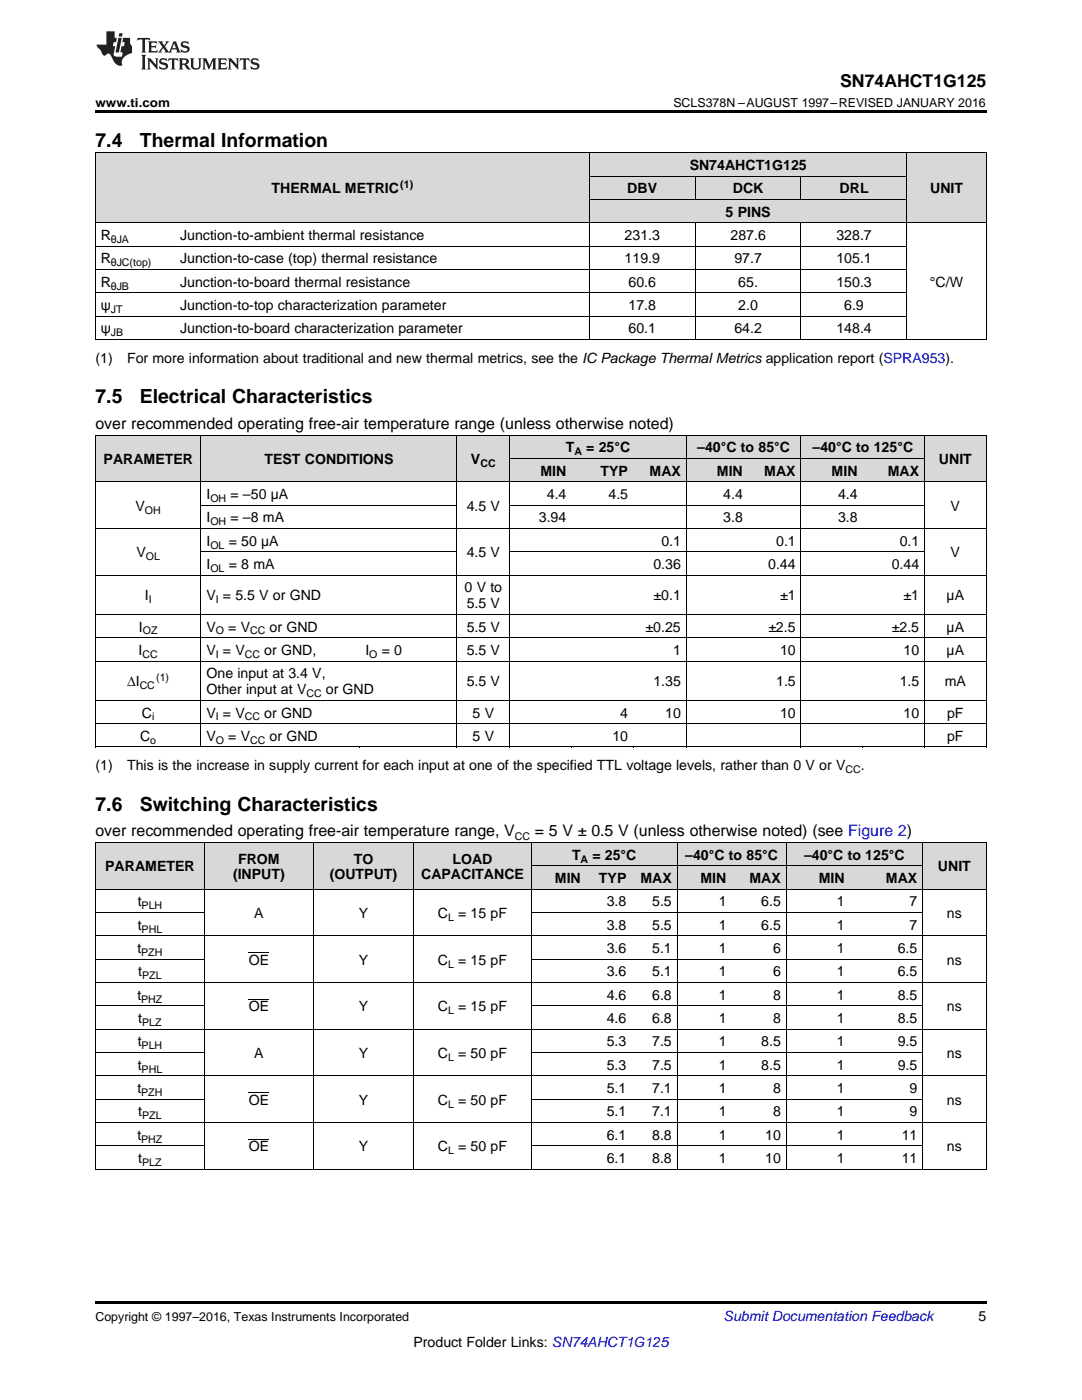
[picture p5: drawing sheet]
<svg xmlns="http://www.w3.org/2000/svg" width="216mm" height="279mm" viewBox="0 0 216 279" stroke-linecap="round" stroke-linejoin="round" font-family="sans-serif">
<g fill="#d8d8d8">
<path d="M19 168.2h21.8v9.3h-21.8z"/>
<path d="M40.8 168.2h21.8v9.3h-21.8z"/>
<path d="M62.6 168.2h19.9v9.3h-19.9z"/>
<path d="M82.5 168.2h23.6v9.3h-23.6z"/>
<path d="M184.1 168.2h12.7v9.3h-12.7z"/>
<path d="M106.1 172.9h10.9v4.6h-10.9z"/>
<path d="M117 172.9h9.1v4.6h-9.1z"/>
<path d="M126.1 172.9h9v4.6h-9z"/>
<path d="M135.1 172.9h10.9v4.6h-10.9z"/>
<path d="M146 172.9h10.9v4.6h-10.9z"/>
<path d="M156.9 172.9h12.7v4.6h-12.7z"/>
<path d="M169.6 172.9h14.5v4.6h-14.5z"/>
<path d="M106.1 168.2h10.9v4.7h-10.9z"/>
<path d="M117 168.2h9.1v4.7h-9.1z"/>
<path d="M126.1 168.2h9v4.7h-9z"/>
<path d="M135.1 168.2h10.9v4.7h-10.9z"/>
<path d="M146 168.2h10.9v4.7h-10.9z"/>
<path d="M156.9 168.2h12.7v4.7h-12.7z"/>
<path d="M169.6 168.2h14.5v4.7h-14.5z"/>
<path d="M19 86.9h21.1v9.3h-21.1z"/>
<path d="M40.1 86.9h31.8v9.3h-31.8z"/>
<path d="M71.9 86.9h19.3v9.3h-19.3z"/>
<path d="M91.2 86.9h10.6v9.3h-10.6z"/>
<path d="M184.5 86.9h12.3v9.3h-12.3z"/>
<path d="M101.8 91.5h12.3v4.7h-12.3z"/>
<path d="M114.1 91.5h12.3v4.7h-12.3z"/>
<path d="M126.4 91.5h10.6v4.7h-10.6z"/>
<path d="M137 91.5h12.3v4.7h-12.3z"/>
<path d="M149.3 91.5h10.6v4.7h-10.6z"/>
<path d="M159.9 91.5h12.3v4.7h-12.3z"/>
<path d="M172.2 91.5h12.3v4.7h-12.3z"/>
<path d="M101.8 86.9h12.3v4.6h-12.3z"/>
<path d="M114.1 86.9h12.3v4.6h-12.3z"/>
<path d="M126.4 86.9h10.6v4.6h-10.6z"/>
<path d="M137 86.9h12.3v4.6h-12.3z"/>
<path d="M149.3 86.9h10.6v4.6h-10.6z"/>
<path d="M159.9 86.9h12.3v4.6h-12.3z"/>
<path d="M172.2 86.9h12.3v4.6h-12.3z"/>
<path d="M19 30.6h15.9v13.9h-15.9z"/>
<path d="M34.9 30.6h82.7v13.9h-82.7z"/>
<path d="M181 30.6h15.8v13.9h-15.8z"/>
<path d="M117.6 39.9h21.1v4.6h-21.1z"/>
<path d="M138.7 39.9h21.2v4.6h-21.2z"/>
<path d="M159.9 39.9h21.1v4.6h-21.1z"/>
<path d="M117.6 35.2h21.1v4.7h-21.1z"/>
<path d="M138.7 35.2h21.2v4.7h-21.2z"/>
<path d="M159.9 35.2h21.1v4.7h-21.1z"/>
<path d="M117.6 30.6h21.1v4.6h-21.1z"/>
<path d="M138.7 30.6h21.2v4.6h-21.2z"/>
<path d="M159.9 30.6h21.1v4.6h-21.1z"/>
</g>
<g fill="#000">
<path d="M19 22h177.8v.5h-177.8zM19 67.8h.2zM117.5 67.8h.1zM138.6 67.8h.1zM159.8 67.8h.1zM180.9 67.8h.1zM196.7 67.8h.1zM19 149.1h.2zM71.8 149.1h.1zM91.1 149.1h.1zM101.7 149.1h.1zM114 149.1h.1z"/>
<path d="M126.3 149.1h.1zM136.9 149.1h.1zM159.8 149.1h.1zM172.1 149.1h.1zM184.4 149.1h.1zM196.7 149.1h.1zM40.8 168.1v.1zM19 233.4h.2zM40.7 233.4h.1zM62.5 233.4h.1zM82.4 233.4h.1zM106 233.4h.1z"/>
<path d="M116.9 233.4h.1zM126 233.4h.1zM135 233.4h.1zM156.8 233.4h.1zM169.5 233.4h.1zM184 233.4h.1zM196.7 233.4h.1zM19 259.7h177.8v.5h-177.8z"/>
</g>
<g fill="none" stroke="#000" stroke-width=".2">
<path d="M19 30.5h177.8M19.1 30.5v37.3M117.6 30.5v37.3M117.6 39.8h63.4M117.6 35.2h63.4M138.7 35.2v4.7M159.8 35.2v4.7M180.9 30.5v37.3M196.8 30.5v37.3M19 58.4h162M19 53.8h162M19 49.1h162"/>
<path d="M19 44.5h177.8M138.7 44.5v23.3M159.8 44.5v23.3M19 67.8h177.8M19 63.1h162M19 96.1h177.8M19 86.8h177.8M19.1 86.9v62.2M40.1 86.9v62.2M91.1 86.9v62.2M101.7 86.9v62.2M101.8 91.5h82.7"/>
<path d="M136.9 86.9v62.2M159.8 86.9v62.2M184.4 86.9v62.2M196.8 86.9v62.2M19 114.8h177.8M19 105.5h177.8M40.1 110.1h51.1M40.1 100.8h51.1M101.8 110.1h82.7M101.8 100.8h82.7M19 139.8h177.8M19 131.9h177.8"/>
<path d="M19 127.3h177.8M19 122.6h177.8M19 149.1h177.8M19 144.4h177.8M19 177.5h177.8M19 168.2h177.8M19.1 168.2v65.2M40.8 168.2v65.2M62.5 168.2v65.2M82.5 168.2v65.2M106.1 168.2v65.2M106.1 172.8h78"/>
<path d="M135.1 168.2v65.2M156.9 168.2v65.2M184.1 168.2v65.2M196.8 168.2v65.2M19 196.1h177.8M19 191.4h21.8M19 186.8h177.8M19 182.1h21.8M106.1 191.4h78M106.1 182.1h78M19 219.4h21.8M19 214.7h177.8"/>
<path d="M19 210.1h21.8M19 205.4h177.8M19 200.7h21.8M106.1 219.4h78M106.1 210.1h78M106.1 200.7h78M19 233.3h177.8M19 228.7h21.8M19 224h177.8M106.1 228.7h78"/>
</g>
<g fill="#231f20">
<path d="M27.5 7.6l-.1 .5 .4-.2h.6v.1v2.1l-.2 .4h1l-.3-.4v-2.1l.1-.1h.5l.5 .2-.2-.5zM29.5 8.3l.2 .3v1.5l-.2 .4h1.8l.2-.6a1.04 1.04 0 0 1-1.3 .2v-.7h.6l.3 .2v-.6l-.3 .2h-.6v-.6l.8-.1 .4 .3-.2-.5zM31.5 8.3l.9 1.1-.9 1.1h.8l-.2-.2 .5-.7 .4 .7-.2 .2h1.5l-.1-.2 .1-.4h.9l.1 .4-.2 .2h1l-.3-.3-.7-1.9h-.5l-.9 2-.8-1 .9-1h-.8l.1 .3-.3 .5-.4-.6 .2-.2zM34.7 8.6l.4 1h-.7zM36.3 8.4a.63 .63 0 0 0-.2 .7 .63 .63 0 0 0 .6 .4l.6 .2 .1 .2a.75 .75 0 0 1-.7 .4 .75 .75 0 0 1-.6-.5l.1 .7 .1-.1a1.11 1.11 0 0 0 1.5-.6 1.13 1.13 0 0 0-1.2-.8l-.1-.4a1.04 1.04 0 0 1 1.2 .2l-.2-.5-.1 .1-.5-.2zM28.2 10.9l.2 .4v2.2l-.2 .4h1l-.3-.4v-2.2l.3-.4zM29.3 11.6l.3 .4v1.5l-.3 .4h.8l-.2-.4v-1.3l1.5 1.7v-1.9l.2-.4h-.7l.2 .4v.9l-1.1-1.3zM32 11.8a.62 .62 0 0 0-.2 .7 .62 .62 0 0 0 .6 .4l.6 .1 .1 .3a.76 .76 0 0 1-.7 .3 .76 .76 0 0 1-.6-.4l.1 .7 .1-.1a1.11 1.11 0 0 0 1.5-.6 1.13 1.13 0 0 0-1.2-.8l-.1-.4a1.04 1.04 0 0 1 1.2 .2l-.2-.6-.1 .1-.5-.1zM33.7 11.6l-.2 .6a.61 .61 0 0 1 .8-.3v1.6l-.2 .4h.9l-.2-.4v-1.6a.63 .63 0 0 1 .8 .3l-.2-.6zM35.6 11.6l.3 .4v1.5l-.3 .4h1l-.2-.2v-.8l.5 .2a.76 .76 0 0 0 1.2 .7l-1-1a.58 .58 0 0 0 .6-.5 .58 .58 0 0 0-.5-.6zM36.4 11.9h.1a.45 .45 0 0 1 .5 .1 .45 .45 0 0 1 .1 .5l-.7 .2zM37.9 11.6l.2 .2a2.17 2.17 0 0 0 .3 1.9 .99 .99 0 0 0 1.6-.6v-1.1l.2-.4h-.7l.2 .2a1.92 1.92 0 0 1-.2 1.8 .6 .6 0 0 1-.9-.5v-1.1l.2-.4zM40.4 11.6l.2 .4v1.5l-.2 .4h.7l-.2-.4v-1.4l.8 1.8 .8-1.8v1.4l-.2 .4h.9l-.2-.4v-1.5l.2-.4h-.8l-.6 1.5-.6-1.5zM43.4 11.6l.2 .4v1.5l-.2 .4h1.8l.2-.6a1.04 1.04 0 0 1-1.3 .1v-.6h.5l.4 .2v-.6l-.4 .2h-.5v-.7h.8l.3 .3-.1-.6zM45.5 11.6l.2 .4v1.5l-.2 .4h.7l-.2-.4v-1.3l1.5 1.7v-1.9l.2-.4h-.7l.2 .4v.9l-1.1-1.3zM47.9 11.6l-.1 .6a.61 .61 0 0 1 .8-.3v1.6l-.3 .4h1l-.3-.4 .1-1.6a.63 .63 0 0 1 .7 .3l-.1-.6zM50.2 11.8a.62 .62 0 0 0-.2 .7 .62 .62 0 0 0 .6 .4l.6 .1 .2 .3a.76 .76 0 0 1-.8 .3 .76 .76 0 0 1-.6-.4l.1 .7 .2-.1a1.11 1.11 0 0 0 1.5-.6 1.13 1.13 0 0 0-1.3-.8l-.1-.4a1.04 1.04 0 0 1 1.2 .2l-.1-.6-.2 .1-.5-.1z"/>
<path d="M21.2 6.3v2.6h-1.9l.1 .4 .7 .9a.91 .91 0 0 0 1 .8 .56 .56 0 0 1 .5-.3 .56 .56 0 0 1 .5 .3l.4 .8a1.53 1.53 0 0 0 1.9 1.2 1.54 1.54 0 0 1 1-2.1l.9-.3v-1.4a1.52 1.52 0 0 1-.3-1.6h-1.4l-.2 .8h.5l-.2 .8h-.4l-.2 1v.2l.4 .1-.2 .8a1.93 1.93 0 0 1-1.6-.3l.3-1.8h-.5l.2-.8h.4l.2-.8h-.4v-1.3zM23.6 7.6l-.6 2.9h.7l.6-2.9zM23.8 6.6l-.1 .7h.6l.2-.7z"/>
</g>
<path d="M49.6 199.4h4.1M49.6 190.1h4.1M49.6 218h4.1M49.6 227.3h4.1" fill="none" stroke="#000" stroke-width=".2"/>
<g font-size="3.9">
<text x="19" y="29.3">7.4</text>
<text x="27.9" y="29.3">Thermal Information</text>
<text x="19" y="80.5">7.5</text>
<text x="27.9" y="80.5">Electrical Characteristics</text>
<text x="19" y="161.8">7.6</text>
<text x="27.9" y="161.8">Switching Characteristics</text>
</g>
<text font-size="3.5" x="167.6" y="17.3">SN74AHCT1G125</text>
<g font-size="3.2">
<text x="19" y="85.6">over recommended operating free-air temperature range (unless otherwise noted)</text>
<text x="19" y="166.9">over recommended operating free-air temperature range, V</text>
<text x="106.7" y="166.9">= 5 V ± 0.5 V (unless otherwise noted) (see Figure 2)</text>
</g>
<g font-size="2.8">
<text x="137.6" y="33.9">SN74AHCT1G125</text>
<text x="54.2" y="38.6">THERMAL METRIC</text>
<text x="125.2" y="38.6">DBV</text>
<text x="146.2" y="38.6">DCK</text>
<text x="167.5" y="38.6">DRL</text>
<text x="185.6" y="38.6">UNIT</text>
<text x="20.1" y="47.9">R</text>
<text x="35.9" y="47.9">Junction-to-ambient thermal resistance</text>
<text x="124.6" y="47.9">231.3</text>
<text x="144.8" y="43.3">5 PINS</text>
<text x="145.8" y="47.9">287.6</text>
<text x="166.9" y="47.9">328.7</text>
<text x="20.1" y="52.6">R</text>
<text x="35.9" y="52.6">Junction-to-case (top) thermal resistance</text>
<text x="124.6" y="52.6">119.9</text>
<text x="146.5" y="52.6">97.7</text>
<text x="166.9" y="52.6">105.1</text>
<text x="20.1" y="57.2">R</text>
<text x="35.9" y="57.2">Junction-to-board thermal resistance</text>
<text x="125.4" y="57.2">60.6</text>
<text x="147.3" y="57.2">65.</text>
<text x="166.9" y="57.2">150.3</text>
<text x="185.6" y="57.2">°C/W</text>
<text x="20.1" y="61.9">ψ</text>
<text x="35.9" y="61.9">Junction-to-top characterization parameter</text>
<text x="125.4" y="61.9">17.8</text>
<text x="147.3" y="61.9">2.0</text>
<text x="168.5" y="61.9">6.9</text>
<text x="20.1" y="66.5">ψ</text>
<text x="35.9" y="66.5">Junction-to-board characterization parameter</text>
<text x="125.4" y="66.5">60.1</text>
<text x="146.5" y="66.5">64.2</text>
<text x="166.9" y="66.5">148.4</text>
<text x="19" y="72.4">(1)</text>
<text x="25.4" y="72.4">For more information about traditional and new thermal metrics, see the IC Package Thermal Metrics application report (SPRA953).</text>
<text x="20.7" y="92.6">PARAMETER</text>
<text x="52.8" y="92.6">TEST CONDITIONS</text>
<text x="94" y="92.6">V</text>
<text x="107.8" y="94.9">MIN</text>
<text x="112.9" y="90.3">T</text>
<text x="117" y="90.3">= 25°C</text>
<text x="119.8" y="94.9">TYP</text>
<text x="129.6" y="94.9">MAX</text>
<text x="139.1" y="90.3">–40°C to 85°C</text>
<text x="143.1" y="94.9">MIN</text>
<text x="152.5" y="94.9">MAX</text>
<text x="162.1" y="90.3">–40°C to 125°C</text>
<text x="165.9" y="94.9">MIN</text>
<text x="177.2" y="94.9">MAX</text>
<text x="187.4" y="92.6">UNIT</text>
<text x="27.1" y="101.9">V</text>
<text x="41.2" y="99.6">I</text>
<text x="46" y="99.6">= –50 µA</text>
<text x="93.1" y="101.9">4.5 V</text>
<text x="109.1" y="99.6">4.4</text>
<text x="121.4" y="99.6">4.5</text>
<text x="144.3" y="99.6">4.4</text>
<text x="167.2" y="99.6">4.4</text>
<text x="189.7" y="101.9">V</text>
<text x="41.2" y="104.2">I</text>
<text x="46" y="104.2">= –8 mA</text>
<text x="107.5" y="104.2">3.94</text>
<text x="144.3" y="104.2">3.8</text>
<text x="167.2" y="104.2">3.8</text>
<text x="27.2" y="111.2">V</text>
<text x="41.2" y="108.9">I</text>
<text x="41.2" y="113.6">I</text>
<text x="45.6" y="108.9">= 50 µA</text>
<text x="45.6" y="113.6">= 8 mA</text>
<text x="93.1" y="111.2">4.5 V</text>
<text x="130.4" y="113.6">0.36</text>
<text x="132" y="108.9">0.1</text>
<text x="153.3" y="113.6">0.44</text>
<text x="154.9" y="108.9">0.1</text>
<text x="177.9" y="113.6">0.44</text>
<text x="179.5" y="108.9">0.1</text>
<text x="189.7" y="111.2">V</text>
<text x="28.9" y="119.8">I</text>
<text x="41.2" y="119.8">V = 5.5 V or GND</text>
<text x="92.7" y="118.2">0 V to</text>
<text x="130.4" y="119.8">±0.1</text>
<text x="155.7" y="119.8">±1</text>
<text x="180.3" y="119.8">±1</text>
<text x="188.9" y="119.8">µA</text>
<text x="93.1" y="121.4">5.5 V</text>
<text x="27.7" y="130.7">I</text>
<text x="27.7" y="126">I</text>
<text x="41.2" y="126">V</text>
<text x="41.2" y="130.7">V = V</text>
<text x="45.5" y="126">= V</text>
<text x="52.7" y="130.7">or GND,</text>
<text x="53.8" y="126">or GND</text>
<text x="72.9" y="130.7">I</text>
<text x="76.2" y="130.7">= 0</text>
<text x="93.1" y="126">5.5 V</text>
<text x="93.1" y="130.7">5.5 V</text>
<text x="128.8" y="126">±0.25</text>
<text x="134.3" y="130.7">1</text>
<text x="153.3" y="126">±2.5</text>
<text x="155.6" y="130.7">10</text>
<text x="178" y="126">±2.5</text>
<text x="180.3" y="130.7">10</text>
<text x="188.9" y="126">µA</text>
<text x="188.9" y="130.7">µA</text>
<text x="25.4" y="136.9">∆I</text>
<text x="41.2" y="135.4">One input at 3.4 V,</text>
<text x="93.1" y="136.9">5.5 V</text>
<text x="130.4" y="136.9">1.35</text>
<text x="154.9" y="136.9">1.5</text>
<text x="179.5" y="136.9">1.5</text>
<text x="188.5" y="136.9">mA</text>
<text x="28.3" y="143.2">C</text>
<text x="41.2" y="138.5">Other input at V</text>
<text x="41.2" y="143.2">V = V</text>
<text x="52.7" y="143.2">or GND</text>
<text x="65" y="138.5">or GND</text>
<text x="94.3" y="143.2">5 V</text>
<text x="123.8" y="143.2">4</text>
<text x="132.8" y="143.2">10</text>
<text x="155.6" y="143.2">10</text>
<text x="180.3" y="143.2">10</text>
<text x="189" y="143.2">pF</text>
<text x="28" y="147.8">C</text>
<text x="41.2" y="147.8">V</text>
<text x="45.5" y="147.8">= V</text>
<text x="53.8" y="147.8">or GND</text>
<text x="94.3" y="147.8">5 V</text>
<text x="122.2" y="147.8">10</text>
<text x="189" y="147.8">pF</text>
<text x="19" y="153.7">(1)</text>
<text x="25.4" y="153.7">This is the increase in supply current for each input at one of the specified TTL voltage levels, rather than 0 V or V</text>
<text x="171.7" y="153.7">.</text>
<text x="21" y="173.9">PARAMETER</text>
<text x="47.5" y="172.3">FROM</text>
<text x="70.6" y="172.3">TO</text>
<text x="90.3" y="172.3">LOAD</text>
<text x="114.2" y="171.6">T</text>
<text x="118.2" y="171.6">= 25°C</text>
<text x="136.7" y="171.6">–40°C to 85°C</text>
<text x="160.4" y="171.6">–40°C to 125°C</text>
<text x="187.1" y="173.9">UNIT</text>
<text x="46.5" y="175.5">(INPUT)</text>
<text x="65.8" y="175.5">(OUTPUT)</text>
<text x="84" y="175.5">CAPACITANCE</text>
<text x="110.7" y="176.2">MIN</text>
<text x="119.5" y="176.2">TYP</text>
<text x="127.8" y="176.2">MAX</text>
<text x="139.8" y="176.2">MIN</text>
<text x="149.5" y="176.2">MAX</text>
<text x="163.4" y="176.2">MIN</text>
<text x="176.8" y="176.2">MAX</text>
<text x="27.5" y="180.9">t</text>
<text x="27.5" y="185.6">t</text>
<text x="50.7" y="183.2">A</text>
<text x="71.6" y="183.2">Y</text>
<text x="87.4" y="183.2">C</text>
<text x="91.4" y="183.2">= 15 pF</text>
<text x="121.1" y="180.9">3.8</text>
<text x="121.1" y="185.6">3.8</text>
<text x="130.1" y="180.9">5.5</text>
<text x="130.1" y="185.6">5.5</text>
<text x="143.4" y="180.9">1</text>
<text x="143.4" y="185.6">1</text>
<text x="151.9" y="180.9">6.5</text>
<text x="151.9" y="185.6">6.5</text>
<text x="167" y="180.9">1</text>
<text x="167" y="185.6">1</text>
<text x="181.5" y="180.9">7</text>
<text x="181.5" y="185.6">7</text>
<text x="188.9" y="183.2">ns</text>
<text x="27.4" y="190.2">t</text>
<text x="121.1" y="190.2">3.6</text>
<text x="130.1" y="190.2">5.1</text>
<text x="143.4" y="190.2">1</text>
<text x="154.3" y="190.2">6</text>
<text x="167" y="190.2">1</text>
<text x="179.1" y="190.2">6.5</text>
<text x="27.6" y="194.9">t</text>
<text x="49.6" y="192.5">OE</text>
<text x="71.6" y="192.5">Y</text>
<text x="87.4" y="192.5">C</text>
<text x="91.4" y="192.5">= 15 pF</text>
<text x="121.1" y="194.9">3.6</text>
<text x="130.1" y="194.9">5.1</text>
<text x="143.4" y="194.9">1</text>
<text x="154.3" y="194.9">6</text>
<text x="167" y="194.9">1</text>
<text x="179.1" y="194.9">6.5</text>
<text x="188.9" y="192.5">ns</text>
<text x="27.4" y="199.5">t</text>
<text x="49.6" y="201.9">OE</text>
<text x="71.6" y="201.9">Y</text>
<text x="87.4" y="201.9">C</text>
<text x="91.4" y="201.9">= 15 pF</text>
<text x="121.1" y="199.5">4.6</text>
<text x="130.1" y="199.5">6.8</text>
<text x="143.4" y="199.5">1</text>
<text x="154.3" y="199.5">8</text>
<text x="167" y="199.5">1</text>
<text x="179.1" y="199.5">8.5</text>
<text x="188.9" y="201.9">ns</text>
<text x="27.5" y="208.8">t</text>
<text x="27.6" y="204.2">t</text>
<text x="121.1" y="204.2">4.6</text>
<text x="121.1" y="208.8">5.3</text>
<text x="130.1" y="204.2">6.8</text>
<text x="130.1" y="208.8">7.5</text>
<text x="143.4" y="204.2">1</text>
<text x="143.4" y="208.8">1</text>
<text x="151.9" y="208.8">8.5</text>
<text x="154.3" y="204.2">8</text>
<text x="167" y="204.2">1</text>
<text x="167" y="208.8">1</text>
<text x="179.1" y="204.2">8.5</text>
<text x="179.1" y="208.8">9.5</text>
<text x="27.5" y="213.5">t</text>
<text x="50.7" y="211.2">A</text>
<text x="71.6" y="211.2">Y</text>
<text x="87.4" y="211.2">C</text>
<text x="91.4" y="211.2">= 50 pF</text>
<text x="121.1" y="213.5">5.3</text>
<text x="130.1" y="213.5">7.5</text>
<text x="143.4" y="213.5">1</text>
<text x="151.9" y="213.5">8.5</text>
<text x="167" y="213.5">1</text>
<text x="179.1" y="213.5">9.5</text>
<text x="188.9" y="211.2">ns</text>
<text x="27.4" y="218.2">t</text>
<text x="49.6" y="220.5">OE</text>
<text x="71.6" y="220.5">Y</text>
<text x="87.4" y="220.5">C</text>
<text x="91.4" y="220.5">= 50 pF</text>
<text x="121.1" y="218.2">5.1</text>
<text x="130.1" y="218.2">7.1</text>
<text x="143.4" y="218.2">1</text>
<text x="154.3" y="218.2">8</text>
<text x="167" y="218.2">1</text>
<text x="181.5" y="218.2">9</text>
<text x="188.9" y="220.5">ns</text>
<text x="27.4" y="227.5">t</text>
<text x="27.6" y="222.8">t</text>
<text x="121.1" y="222.8">5.1</text>
<text x="121.1" y="227.5">6.1</text>
<text x="130.1" y="222.8">7.1</text>
<text x="130.1" y="227.5">8.8</text>
<text x="143.4" y="222.8">1</text>
<text x="143.4" y="227.5">1</text>
<text x="152.7" y="227.5">10</text>
<text x="154.3" y="222.8">8</text>
<text x="167" y="222.8">1</text>
<text x="167" y="227.5">1</text>
<text x="179.9" y="227.5">11</text>
<text x="181.5" y="222.8">9</text>
<text x="27.6" y="232.1">t</text>
<text x="49.6" y="229.8">OE</text>
<text x="71.6" y="229.8">Y</text>
<text x="87.4" y="229.8">C</text>
<text x="91.4" y="229.8">= 50 pF</text>
<text x="121.1" y="232.1">6.1</text>
<text x="130.1" y="232.1">8.8</text>
<text x="143.4" y="232.1">1</text>
<text x="152.7" y="232.1">10</text>
<text x="167" y="232.1">1</text>
<text x="179.9" y="232.1">11</text>
<text x="188.9" y="229.8">ns</text>
<text x="195.3" y="263.6">5</text>
<text x="82.5" y="268.9">Product Folder Links: SN74AHCT1G125</text>
</g>
<text font-size="2.8" fill="#0000c8" x="144.4" y="263.6">Submit Documentation Feedback</text>
<g font-size="2.5">
<text x="19" y="21.4">www.ti.com</text>
<text x="134.4" y="21.4">SCLS378N –AUGUST 1997–REVISED JANUARY 2016</text>
<text x="19" y="263.6">Copyright © 1997–2016, Texas Instruments Incorporated</text>
</g>
<g font-size="2.1">
<text x="79.9" y="37.5">(1)</text>
<text x="22.1" y="48.5">θJA</text>
<text x="22.1" y="53.1">θJC(top)</text>
<text x="22.1" y="57.8">θJB</text>
<text x="22.1" y="62.4">JT</text>
<text x="22.1" y="67.1">JB</text>
<text x="95.8" y="93.2">CC</text>
<text x="114.6" y="90.8">A</text>
<text x="42" y="100.2">OH</text>
<text x="28.9" y="102.5">OH</text>
<text x="42" y="104.8">OH</text>
<text x="29.1" y="111.8">OL</text>
<text x="42" y="109.5">OL</text>
<text x="42" y="114.1">OL</text>
<text x="29.7" y="120.4">I</text>
<text x="43.1" y="120.4">I</text>
<text x="28.4" y="131.3">CC</text>
<text x="28.5" y="126.6">OZ</text>
<text x="43.1" y="126.6">O</text>
<text x="43.1" y="131.3">I</text>
<text x="48.9" y="131.3">CC</text>
<text x="49.9" y="126.6">CC</text>
<text x="73.7" y="131.3">O</text>
<text x="27.9" y="137.5">CC</text>
<text x="31.2" y="135.8">(1)</text>
<text x="30.3" y="143.8">i</text>
<text x="43.1" y="143.8">I</text>
<text x="48.9" y="143.8">CC</text>
<text x="61.1" y="139.1">CC</text>
<text x="30" y="148.4">o</text>
<text x="43.1" y="148.4">O</text>
<text x="49.9" y="148.4">CC</text>
<text x="168.7" y="154.3">CC</text>
<text x="102.7" y="167.6">CC</text>
<text x="115.9" y="172.2">A</text>
<text x="28.3" y="181.5">PLH</text>
<text x="89.4" y="183.8">L</text>
<text x="28.2" y="190.8">PZH</text>
<text x="28.3" y="186.1">PHL</text>
<text x="28.4" y="195.4">PZL</text>
<text x="89.4" y="193.1">L</text>
<text x="28.2" y="200.1">PHZ</text>
<text x="89.4" y="202.4">L</text>
<text x="28.3" y="209.4">PLH</text>
<text x="28.4" y="204.8">PLZ</text>
<text x="28.3" y="214.1">PHL</text>
<text x="89.4" y="211.7">L</text>
<text x="28.2" y="218.7">PZH</text>
<text x="89.4" y="221.1">L</text>
<text x="28.4" y="223.4">PZL</text>
<text x="28.2" y="228">PHZ</text>
<text x="28.4" y="232.7">PLZ</text>
<text x="89.4" y="230.4">L</text>
</g>
</svg>
